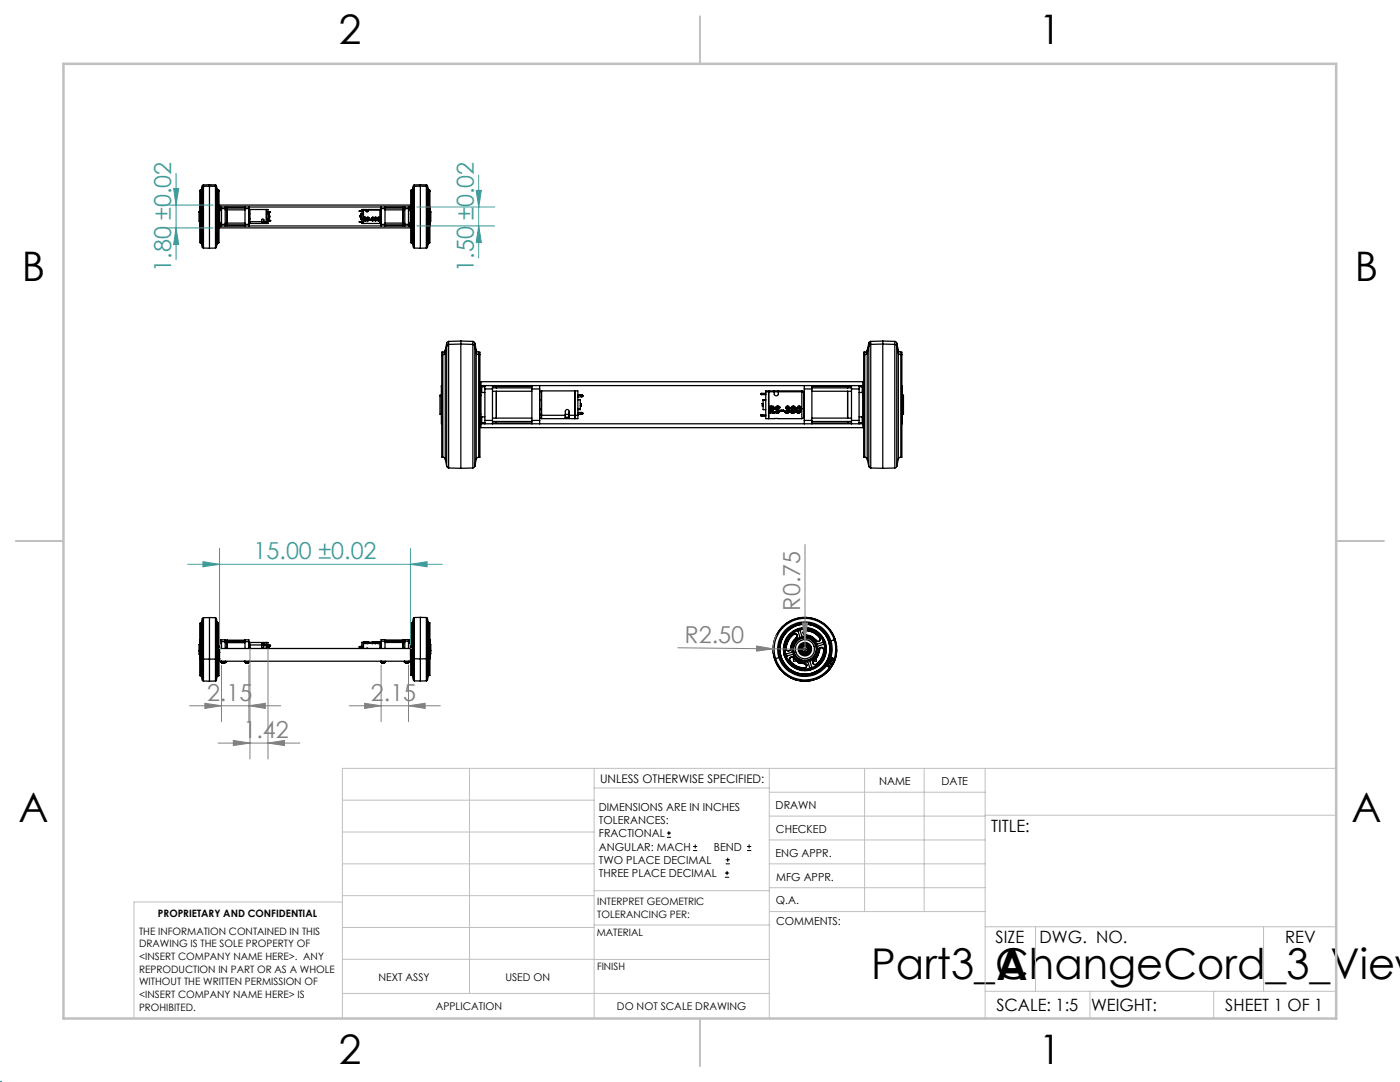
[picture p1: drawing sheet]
<svg xmlns="http://www.w3.org/2000/svg" width="279mm" height="216mm" viewBox="0 0 279 216" stroke-linecap="round" stroke-linejoin="round" font-family="sans-serif">
<g fill="none" stroke="#000" stroke-width=".25">
<path d="M39.9 38.2v10.2h.1M39.9 38.2h.1M40 38l-.1 .2M40 38.2v10.2M40 38v.2M40.3 37.7l-.3 .3M40.3 38l-.3 .2M40.3 38v10.6M40.3 37.7v.3M40.4 37.4v12M40.4 37v.4M40.4 37l-.1 .7"/>
<path d="M40.4 37.4l-.1 .6M40.6 36.9l-.2 .1M40.6 37.2l-.2 .2M40.6 37.2v12.3M40.6 36.9v.3M41.8 37.1v12.4M41.8 36.9v.2M41.8 36.9h1.2M41.8 36.9h-1.2M41.8 37.1l1.2 .1M41.8 37.1l-1.2 .1M43 36.9l.2 .1"/>
<path d="M43 37.2l.2 .2M43 37.2v12.3M43 36.9v.3M43.2 37.4v12M43.2 37v.4M43.2 37l.1 .7M43.2 37.4l.1 .6M43.3 37.7l.3 .3M43.3 38l.3 .2M43.3 38v10.6M43.3 37.7v.3M43.6 38h.1v.2"/>
<path d="M43.6 38.2v10.2M43.6 38v.2M43.6 38.2h.1M43.7 38.2v10.2h-.1M82 38.2v10.2h.1M82 38.2h.1M82.1 38h-.1v.2M82.1 38.2v10.2M82.1 38v.2M82.4 37.7l-.3 .3M82.4 38l-.3 .2M82.4 38v10.6"/>
<path d="M82.4 37.7v.3M82.5 37.4v12M82.5 37v.4M82.5 37l-.1 .7M82.5 37.4l-.1 .6M82.7 36.9l-.2 .1M82.7 37.2l-.2 .2M82.7 37.2v12.3M82.7 36.9v.3M83.9 37.1v12.4M83.9 36.9v.2M83.9 36.9h1.2"/>
<path d="M83.9 36.9h-1.2M83.9 37.1l1.2 .1M83.9 37.1l-1.2 .1M85.1 36.9l.2 .1M85.1 37.2l.2 .2M85.1 37.2v12.3M85.1 36.9v.3M85.3 37.4v12M85.3 37v.4M85.3 37l.1 .7M85.3 37.4l.1 .6M85.4 37.7l.3 .3"/>
<path d="M85.4 38l.3 .2M85.4 38v10.6M85.4 37.7v.3M85.7 38l.1 .2M85.7 38.2v10.2M85.7 38v.2M85.7 38.2h.1M85.8 38.2v10.2h-.1M39.7 42.3v1.8h.2M39.7 42.3h.2M39.9 42.3h-.2M39.9 41.4v3.7"/>
<path d="M39.9 41.4h.1M39.9 41.3v.1M40 48.4l.3 .2M40.3 48.6l.1 .8M40.4 49.4l.2 .1M40.6 49.5h1.2M43 49.5h-1.2M43.2 49.4l-.2 .1M43.3 48.6l-.1 .8M43.6 48.4l-.3 .2M43.7 45.1h.1M43.7 41.3h.1"/>
<path d="M43.7 41.4v3.7M43.7 41.4h.1M43.7 44.1h.1M43.7 42.3h.1M43.7 41.3v.1M43.8 41.4v3.6M43.8 41.4v-.5h38.1v.5M43.8 45v.5h38.1v-.5M43.8 45.1h38.1M43.8 41.3h38.1M43.8 45h.4M43.8 41.4h.4"/>
<path d="M43.9 44.4v.6zM43.9 41.4v.6M43.9 44.4h.3M43.9 42h.3M43.9 41.4h.3M44.2 41.3v3.8M44.2 41.6h.7M44.2 44.8h.7M44.9 41.3v3.8M44.9 45h4M44.9 44.9h4M44.9 44.5h4"/>
<path d="M44.9 41.9h4M44.9 41.5h4M44.9 41.4h4M45.3 44.9v.1zM45.3 41.9v2.6M45.3 41.4v.1zM48.9 41.3v3.8M48.9 41.6h.8M48.9 44.8h.8M49.7 44.1v.3l.2 .2M49.7 42.7h.1M49.7 43.7h.1"/>
<path d="M49.7 44.1l.2 .1M49.7 43.6h.1M49.7 41.3v3.8M49.9 41.8l-.2 .1v2.2M49.9 41.8h3.6v2.4M49.9 41.8v2.4M49.9 44.2v.4M49.9 44.2h2.3M52.2 44.5h.4M52.2 44.2v.3M52.2 44.2h.4M52.6 43.9v.3"/>
<path d="M52.6 43.9a.22 .22 0 0 0-.2-.2 .22 .22 0 0 0-.2 .2v.3M52.6 44.2v.2M52.6 44.2v.3M52.6 44.4v.1M52.6 44.4l-.4 .1M52.6 44.2h.9M53.2 41.8v2.8M53.5 44.2v.4h-3.6M53.5 42.7h.2v.9M53.5 42.3h.4M53.5 42.2h.4M53.5 44h.4"/>
<path d="M53.5 43.6h.2M53.7 43.6v.1h-.2M53.7 43.1l.1 .2M53.7 43.3h.1M53.8 44.1h.1zM53.8 44.1h.1M53.8 42.3h.1M53.8 43.3h.1M53.9 44l.1 .1M53.9 44h.1M53.9 44v.2h-.4M53.9 42.3h.1"/>
<path d="M53.9 42.2l.1 .1M53.9 42.2v.1M54 42.3l-.5 .1M71.7 42.1l.1 .1M71.7 44.3h.1M71.7 44.2l.1 .1M71.8 42.1h.1zM71.8 44.2l.1 .1zM71.8 42.2h.4M71.8 42.2h.1M71.8 44.3h.1M71.8 44.3h.4"/>
<path d="M71.9 43.1l.1 .2M71.9 43.1h.1M72 42.7v1h.2M72 42.7h.2M72 42.7h.1M72.2 41.9v2.7h.9M72.2 42.1h-.5M72.2 44.2h-.5M72.2 41.9h3.6M72.5 41.8v2.8M72.7 44h.1M72.7 43.7h.1"/>
<path d="M72.7 43.7l.2 .3M72.7 43.6h.1M72.7 43.7v.3M72.8 43.5l-.1 .1M72.8 43.5h.2M72.8 43.5h.1M72.9 43.7l.2 .3h-.2M72.9 43.7h.1M72.9 44h.1M73 43.5l-.3 .1M73 43.5h.1M73.1 44.6h2.7"/>
<path d="M73.1 41.8a.25 .25 0 0 1 .3 0 .25 .25 0 0 1 0 .4 .25 .25 0 0 1-.3 0zM73.1 43.5l-.2 .2M73.1 43.5l-.4-.2-.1 .7h.1M73.1 41.8h-.9v.1M73.1 43.9l.3 .1M73.2 43.5l.3-.2 .1 .1-.1 .1M73.2 43.5v.1M73.2 43.6h.1M73.2 43.5h.1M73.2 43.6l.1 .1M73.3 43.5l.3 .4M73.3 43.7l.1 .2"/>
<path d="M73.3 43.5h.1M73.3 43.7h.1M73.4 44h.1M73.4 43.4l-.1 .1M73.4 43.4l.1 .1M73.4 43.4h.1M73.4 43.9h-.3M73.4 43.9h.1M73.5 41.8h2.3M73.5 43.5h.1M73.6 43.9l-.2 .1M73.7 43.7l.3 .1-.3 .1z"/>
<path d="M74 43.9h.1M74.1 43.9l.2 .1M74.3 43.5h-.1a.22 .22 0 0 1 .2-.2 .22 .22 0 0 1 .2 .2M74.3 43.7l.2 .1M74.3 43.5h.1M74.3 44h.1M74.4 43.4l-.1 .1M74.4 43.4l.1 .1M74.4 43.4h.1M74.5 43.8l-.4 .1M74.5 43.5l-.2 .2M74.5 43.5h.1"/>
<path d="M74.5 43.8h.1M74.5 43.7l.1 .2-.3 .1M74.5 43.7h.1M74.6 43.5l-.1 .2M74.7 43.9l.2 .1M74.8 43.6v.1M74.8 43.6h.1M74.8 43.7l-.1 .2M74.8 43.7h.1M74.8 43.9h.1M74.9 43.5h.1M74.9 43.5h.2"/>
<path d="M74.9 44h.1M74.9 43.7l.1 .1M74.9 43.7l-.1 .2M74.9 43.7h.1M75 43.4l.1 .1M75 43.4l-.1 .1M75 43.4h.1M75 43.8h.1M75 43.8l-.2 .1M75.1 43.7l.1 .1M75.1 43.5h.1M75.1 43.7h.1"/>
<path d="M75.2 43.8l-.3 .2M75.2 43.5l-.1 .2M75.2 43.5a.2 .2 0 0 0-.3-.2 .2 .2 0 0 0-.1 .3M75.3 43.8l.2 .2M75.3 43.8h.1M75.4 43.8h.1M75.5 44h.1M75.5 43.5l-.1 .3M75.5 43.5h.1M75.6 43.4v.2M75.6 43.4l-.1 .1M75.6 43.4h.1"/>
<path d="M75.6 43.6h.1M75.6 43.6v.3l-.2-.1M75.8 43.6l-.1 .3-.2 .1M75.8 43.6a.23 .23 0 0 0-.2-.3 .23 .23 0 0 0-.3 .2v.3M75.8 43.6l-.1 .4h-.2M75.8 43.6h.1M75.8 41.8l.2 .3M75.8 41.9l.2 .2M75.8 41.9v2.7M75.8 41.8v.1M76 42.1v2.3l-.2 .2M76 43.7h.1"/>
<path d="M76 42.7h.1M76.1 41.3v3.8M76.1 41.6h.7M76.1 44.8h.7M76.8 41.3v3.8M76.8 45h4M76.8 44.9h4M76.8 44.5h4M76.8 41.9h4M76.8 41.5h4M76.8 41.4h4M80.4 41.4v.1z"/>
<path d="M80.4 41.9v2.6M80.4 44.9v.1zM80.8 41.3v3.8M80.8 41.6h.7M80.8 44.8h.7M81.5 41.3v3.8M81.5 45h.4M81.5 44.4h.3M81.5 42h.3M81.5 41.4h.3M81.5 41.4h.4M81.8 44.4v.6z"/>
<path d="M81.8 41.4v.6M81.9 41.4v3.6M81.9 44.1h.1M81.9 42.3h.1M82 45.1h.1M82 41.3h.1M82 41.4v3.7M82 41.4h.1M82 41.3v.1M82.1 48.4l.3 .2M82.4 48.6l.1 .8M82.5 49.4l.2 .1"/>
<path d="M82.7 49.5h1.2M85.1 49.5h-1.2M85.3 49.4l-.2 .1M85.4 48.6l-.1 .8M85.7 48.4l-.3 .2M85.8 45.1h.1M85.8 41.3h.1M85.8 41.4h.1M85.8 42.3h.2M85.8 41.4v3.7M85.8 41.3v.1M86 42.3v1.8h-.2"/>
<path d="M87.8 79v3.7h.3M87.8 79h.3M88.1 78.8l-.3 .2M88.1 77.1l.1 7.5M88.1 77.1h.1M88.2 70.8v20.4h.2M88.2 76.9l-.1 .2M88.2 70.8h.2M88.4 70.3h-.2v.5M88.4 70.8v20.4M88.4 70.3v.5M88.9 69.9l-.2 .3-.3 .1"/>
<path d="M88.9 70.4l-.2 .3-.3 .1M88.9 70.4v21.2M88.9 69.9v.5M89.1 69v24.1M89.1 68.5v.5M89.1 68.5l-.2 1.4M89.1 69l-.2 1.4M89.5 68.1l-.4 .4M89.5 68.7l-.4 .3M89.5 68.7v24.7M89.5 68.1v.6M92 68.7v24.8"/>
<path d="M92 68.1v.6M92 68.1h2.4M92 68.1h-2.5M92 68.7h2.4M92 68.7h-2.5M94.4 68.1l.4 .4M94.4 68.7l.4 .3M94.4 68.7v24.7M94.4 68.1v.6M94.8 69v24.1M94.8 68.5v.5M94.8 68.5l.2 1.4"/>
<path d="M94.8 69l.2 1.4M95 69.9l.2 .3 .3 .1M95 70.4l.2 .3 .3 .1M95 70.4v21.2M95 69.9v.5M95.5 70.3h.3v.5M95.5 70.8v20.4M95.5 70.3v.5M95.5 70.8h.3M95.8 70.8v20.4h-.3M95.8 76.9h.1M95.8 77.1h.1"/>
<path d="M95.8 77.1v7.5M95.8 76.9v.2M95.8 78.8h.2M95.8 79h.2M96 77.1v7.3M96 76.9h76.2M96 77.1v-.9h76.2v.9M96 77.1h.8M96.1 77.2v1.1zM96.1 78.3h.7M96.8 77.6h1.5M96.8 76.9v7.7"/>
<path d="M98.3 77.1h7.9M98.3 78.1h7.9M98.3 77.4h7.9M98.3 76.9v7.7M99.1 78.1v5.3M99.1 77.1v.3M106.2 77.6h1.5M106.2 76.9v7.7M107.7 79.8h.1M107.7 76.9v7.7M108.1 78h-.2l-.2 .3v4.2M108.1 78h7.2v4.9"/>
<path d="M108.1 78v4.9M114.7 78v5.5M115.3 79.8h.5v1.7M115.3 78.8h.8M115.3 78.9h.8M116 79h.2M116.1 78.8l.2 .1-.1 .3h-.9M116.1 78.9l.2 .1M116.1 78.8v.1M151.8 78.6l.2 .1M152 78.5l.2 .1zM152 78.7h.8"/>
<path d="M152 78.7h.1M152.3 79.8v1.9h.5M152.3 79.8h.5M152.8 78.2v5.3h7.2M152.8 78.5l-1 .1M152.8 78.2h7.2M152.8 79.8h-.5M153.4 78v5.5M154.5 78a.67 .67 0 0 0 .4 1h.2a.75 .75 0 0 0 .2-1M154.5 78h.8M154.5 78h-1.7v.2M155.3 78h4.7"/>
<path d="M160 78l.4 .2v.3M160 78.2l.4 .1v.2M160 78.2v5.3M160 78v.2M160.4 78.5v4.8l-.4 .2M160.4 79.8h.1M160.5 77.6h1.5M160.5 76.9v7.7M162 77.1h7.9M162 78.1h7.9M162 77.4h7.9M162 76.9v7.7"/>
<path d="M169.2 77.1v.3M169.2 78.1v5.3M169.9 77.6h1.5M169.9 76.9v7.7M171.4 78.3h.7M171.4 76.9v7.7M172.1 77.2v1.1zM172.2 77.1v7.3M172.2 78.8h.1M172.2 77.1l-.8 .1M172.2 79h.1M172.3 77.1l.1 7.5"/>
<path d="M172.3 77.1h.1M172.4 70.8v20.4h.2M172.4 76.9l-.1 .2M172.4 70.8h.2M172.6 70.3h-.2v.5M172.6 70.8v20.4M172.6 70.3v.5M173.1 69.9l-.2 .3-.3 .1M173.1 70.4l-.1 .2-.4 .2M173.1 70.4v21.2M173.1 69.9v.5M173.4 69v24.1"/>
<path d="M173.4 68.5v.5M173.4 68.5l-.3 1.4M173.4 69l-.3 1.4M173.8 68.1l-.3 .2-.1 .2M173.8 68.7l-.4 .3M173.8 68.7v24.7M173.8 68.1v.6M176.2 68.7v24.8M176.2 68.1v.6M176.2 68.1h2.4M176.2 68.1h-2.4M176.2 68.7h2.4"/>
<path d="M176.2 68.7h-2.4M178.6 68.1l.3 .2 .1 .2M178.6 68.7l.4 .3M178.6 68.7v24.7M178.6 68.1v.6M179 69v24.1M179 68.5v.5M179 68.5l.3 1.4M179 69l.3 1.4M179.3 69.9l.2 .3 .3 .1M179.3 70.4v.2l.5 .2M179.3 70.4v21.2"/>
<path d="M179.3 69.9v.5M179.8 70.3h.2v.5M179.8 70.8v20.4M179.8 70.3v.5M179.8 70.8h.2M180 70.8v20.4h-.2M180 76.9v.2M180 77.1h.1M180 78.8l.3 .2M180 77.1v7.5M180 79h.3M180.3 79v3.7h-.3"/>
<path d="M88.4 91.2l.3 .1 .2 .3M88.9 91.6l.2 1.5M89.1 93.1l.4 .3M89.5 93.4l2.5 .1M94.4 93.4l-2.4 .1M94.8 93.1l-.4 .3M95 91.6l-.2 1.5M95.5 91.2l-.3 .1-.2 .3M95.8 84.6h.1M95.8 82.7h.2M96 84.6h76.2M96 84.4v.9h76.2v-.9"/>
<path d="M96 84.4h.8M96.1 83.2v1.1M96.1 84.3h.7M96.1 83.2h.7M96.8 83.9h1.5M98.3 84.1h7.9M98.3 83.4h7.9M98.3 84.4h7.9M99.1 84.1v.3M106.2 83.9h1.5M107.7 82.5v.8l.4 .2M107.7 81.7h.1"/>
<path d="M107.7 82.5l.4 .4M107.7 81.5h.1M108.1 82.9v.6M108.1 82.9h4.7M112.8 83.4l.3 .1 .5-.1M112.8 82.9v.5M112.8 82.7h.8M113.6 82.1v.8M113.6 82.1a.39 .39 0 0 0-.4-.4 .39 .39 0 0 0-.4 .4v.8M113.6 82.7v.5M113.6 82.1v.6M113.6 82.9v.5"/>
<path d="M113.6 83.2v.2M113.6 83.2h-.8v.2M113.6 82.9h1.7M115.3 82.9v.6h-7.2M115.3 82.4h.8M115.3 82.3h.8M115.3 81.5h.5M115.8 81.5v.2h-.5M115.8 80.5h.2v.4M115.8 80.9h.2M116 82.5h.2M116 80.9l-.2 .1"/>
<path d="M116.1 82.4l.2 .1M116.1 82.3l.2 .1-.1 .3h-.9M116.1 82.3v.1M151.8 82.9h.2M152 82.8l.2 .1zM152 82.9v.1M152 82.9h.8M152 83h.8M152.1 80.5v.5h.2M152.1 80.5h.1M152.1 80.5h.2M152.8 82.8h-.9l-.1 .2h.2"/>
<path d="M153.8 82.4h.1M153.8 81.8h.1M153.8 81.8v.6M153.9 81.8l.3 .6M153.9 81.6h.1M153.9 81.8h.1M154 81.3l-.1 .3M154 81.3l.3 .1M154 81.3h.1M154.2 81.8l.3 .6h-.3M154.2 81.8h.1M154.2 82.4h.1"/>
<path d="M154.3 81.4l-.2 .2h-.2M154.3 81.4h.1M154.6 81.4l-.4 .4M154.6 81.4a.63 .63 0 0 0-.9-.4l-.2 1.4h.3M154.6 81.4l-.2 .3-.2 .1M154.6 82.2l.5 .2M154.8 81.4a.44 .44 0 0 1 .4-.4 .44 .44 0 0 1 .4 .2l-.2 .2M154.8 81.4l.1 .2M154.8 81.4h.1M154.9 81.6h.1M154.9 81.6l.2 .2M155.1 81.4l.4 .7"/>
<path d="M155.1 81.8l.2 .3M155.1 81.4h.1M155.1 81.8h.1M155.1 82.4h.1M155.2 81.2l-.1 .2M155.2 81.2l.2 .2M155.2 81.2h.1M155.3 82.1l-.2 .1-.3-.1-.2 .1M155.3 82.1h.1M155.4 81.4h.1M155.5 82.1l-.1 .2-.3 .1M155.9 81.8h.5v.3h-.6z"/>
<path d="M156.4 82.1h.1M156.6 82h.3l.1 .2 .3-.2M156.6 82l.1 .3 .4 .1M156.6 82l.2 .4h.3M157 81.8l.3 .2M157 81.4h.1M157.1 82.4h.1M157.2 81.2l-.2 .2M157.2 81.2l.1 .2M157.2 81.2h.1M157.3 82h.1M157.3 81.4l-.3 .4"/>
<path d="M157.3 81.4h.1M157.3 81.7l.3 .3M157.3 81.7h.1M157.6 82a.43 .43 0 0 1-.5 .4M157.6 81.4l-.3 .3M157.6 81.4a.39 .39 0 0 0-.5-.4 .39 .39 0 0 0-.3 .4h.2M157.6 82l-.3 .4h-.2M157.7 82.1l.2 .3h.3M157.7 82.1l.2 .2 .3 .1M157.9 81.6a.4 .4 0 0 1 .1-.6 .4 .4 0 0 1 .6 .2 .4 .4 0 0 1-.1 .5M157.9 81.6l.1 .1M157.9 81.6h.1"/>
<path d="M158 82.1h.1M158 81.7l-.3 .4M158 81.7h.1M158.2 81.4h.1M158.2 82.4h.1M158.3 81.8l.2 .2M158.3 81.8l-.3 .3M158.3 81.8h.1M158.3 81.2l.2 .2M158.3 81.2l-.1 .2M158.3 81.2h.1M158.5 81.4h.1"/>
<path d="M158.5 81.4l-.1 .2-.2-.2M158.5 82h.1M158.5 82l-.3 .2-.2-.1M158.5 81.7l.2 .3M158.5 81.7h.1M158.7 82a.44 .44 0 0 1-.5 .4M158.7 82l-.1 .3-.4 .1M158.9 82l.1 .3 .3 .1M158.9 82h.1M159.2 82h.1M159.3 82.4h.1M159.4 81.3l-.2 .7"/>
<path d="M159.4 81.3h.1M159.5 81.2l.1 .3M159.5 81.2l-.1 .1M159.5 81.2h.1M159.6 81.5h.1M159.6 81.5l-.2 .7h-.2v-.2M159.9 81.6l-.1 .5-.5 .3M159.9 81.6a.46 .46 0 0 0-.4-.6 .46 .46 0 0 0-.5 .4l-.1 .6M159.9 81.6l-.2 .6-.4 .2M159.9 81.6h.1M160.4 81.7h.1M160.5 83.9h1.5"/>
<path d="M162 84.1h7.9M162 83.4h7.9M162 84.4h7.9M169.2 84.1v.3M169.9 83.9h1.5M171.4 84.3h.7M171.4 83.2h.7M171.4 84.4h.8M172.1 83.2v1.1M172.2 82.7h.1M172.6 91.2l.3 .1 .2 .3M173.1 91.6l.3 1.5"/>
<path d="M173.4 93.1l.4 .3M173.8 93.4l2.4 .1M178.6 93.4l-2.4 .1M179 93.1l-.4 .3M179.3 91.6l-.3 1.5M179.8 91.2l-.3 .1-.2 .3M39.7 129.9v.6h.2M39.7 129.9h.2M39.9 128.6h-.2v1.3M39.9 130.2v1.3M39.9 130.2h.1M39.9 131.2v3.6h.1"/>
<path d="M39.9 127.7v2.5M39.9 131.2h.1M40 134.8l.3 .2M40 131.2h.3M40 124.4h-.1v6.8M40 124.4v6.8M40 131.2v3.6M40.3 124.1l-.3 .3M40.3 124.1v7.1M40.3 131.2v3.8M40.3 135l.1 .7M40.3 131.2l.1 .2"/>
<path d="M40.4 135.7l.2 .2M40.4 131.4l.2 .1M40.4 123.4v8M40.4 131.4v4.3M40.4 123.4l-.1 .7M40.6 123.3l-.2 .1M40.6 123.3v8.2M40.6 131.5v4.4M40.6 135.9h1.2M40.6 131.5h2.4M41.8 123.2v12.7M41.8 123.2l-1.2 .1"/>
<path d="M41.8 123.2l1.2 .1M43 123.3l.2 .1M43 123.3v8.2M43 131.5v4.4M43 135.9h-1.2M43.2 135.7l-.2 .2M43.2 131.4l-.2 .1M43.2 123.4v8M43.2 131.4v4.3M43.2 123.4l.1 .7M43.3 124.1l.3 .3M43.3 124.1v7.1"/>
<path d="M43.3 131.2v3.8M43.3 135l-.1 .7M43.3 131.2l-.1 .2M43.6 134.8l-.3 .2M43.6 131.2h-.3M43.6 124.4h.1v6.8M43.6 124.4v6.8M43.6 131.2v3.6M43.6 131.2h.1M43.7 127.7h.1M43.7 131.5h.1M43.7 131.2v2.9a.53 .53 0 0 1-.1 .7"/>
<path d="M43.7 127.7v2.5M43.7 130.2v1.3M43.7 130.2h.1M43.7 128.6h.1M43.7 130.5h.1M43.7 129.9h.1M43.8 129.4v2.5h38.1v-2.5M43.8 129.4h38.1M43.9 128.1v.3M43.9 128.1h.3M43.9 127.8v.6M43.9 127.8v.3"/>
<path d="M43.9 128.4h.3M43.9 127.8h.3M44.1 132v.1M44.1 132h.1M44.1 132.1l.3 .2M44.1 132.1l.2 .1M44.1 132h.9M44.1 132.1h.1M44.2 131.9l-.1 .1M44.2 127.7h-.4v1.7M44.2 129.4v-1.7h.7v1.7M44.2 128h.7"/>
<path d="M44.2 132.2l.1 .1M44.3 132.2l.1 .1M44.3 132.2h.1M44.3 132.3h.1M44.4 132.3h.1M44.5 132.3h.1M44.6 132.3h.1M44.6 132.2h.1M44.6 132.2v.1M44.7 132.3h.1M44.7 132.2v.1M44.7 132.2h.1"/>
<path d="M44.9 127.7h4M44.9 127.9h4M44.9 128.2h4M44.9 128.1h4M45 131.9v.1M45 132.1h.1M45 132v.1M45 132.1l-.2 .2M45 132h.1M45.3 128.2v1.2M45.3 127.7v.2M48.8 132h.1"/>
<path d="M48.8 132v.1M48.8 132l.1 .1M48.8 132.1l.3 .2M48.8 132h.9M48.9 132.1l.1 .1M48.9 132.1h.8M48.9 128h.8M49 132.2l.1 .1M49 132.2h.1M49.1 132.3h.1M49.2 132.3h.1M49.3 132.3h.1"/>
<path d="M49.3 132.2h.1M49.3 132.2v.1M49.4 132.3h.1M49.4 132.2v.1M49.4 132.2h.1M49.7 131.9v.1M49.7 129.1h.1M49.7 128.8v.6v-1.7h-.8v1.7M49.7 129.3h.1M49.7 132v.1M49.7 132.1l-.2 .2M49.7 132h.1"/>
<path d="M49.9 128.2l-.2 .1v.5M49.9 128.7l-.2 .1M49.9 128.2h3.6v.5M49.9 128.7v.7M49.9 128.2v.5M49.9 128.7h2.3M52.2 128.7v.4M52.2 128.4v.3M52.2 128.4h.1M52.2 128.4l.2-.1 .2 .1M52.2 128.7h.4M52.6 128.7v.5l-.2 .1-.2-.2"/>
<path d="M52.6 128.4v.3M52.6 128.4h-.4M52.6 128.7h.9M53.2 128.2v1.2M53.5 128.7v.7M53.5 128.7l.5 .1M53.5 129.1h.2v.2M53.5 129.3h.2M53.5 128.9h.4M53.7 129.3v.1M53.8 128.8h.1M53.9 128.9h.1"/>
<path d="M54 128.8l-.1 .1M71.8 129.1h.1M71.8 129l-.1 .2 .3 .1M71.8 129h.1M71.8 129l-.1 .1M71.8 129h.4M72 129v.4M72.5 128.2v1.2M72.7 128.2h.1M72.7 128.2l-.1 .2 .1-.1M72.7 128.3h.1M72.7 128.3l.4 .1"/>
<path d="M72.7 128.2h.3M72.8 128.2h-.1M72.8 128.2h.2M72.8 128.2h.1M72.9 128.3l.2 .1M72.9 128.3h.1M73 128.2h.1l-.2 .1M73 128.2h.1M73.1 129.4h.3zM73.2 128.3l.2 .1M73.2 128.2h.1M73.2 128.2l.2 .1"/>
<path d="M73.2 128.3h.1M73.3 128.2h.1M73.3 128.2h-.1M73.3 128.2h.2M73.4 128.4h.1M73.4 128.2h-.1M73.4 128.2h.2M73.4 128.2h.1M73.4 128.3v.1M73.4 128.3h.1M73.5 128.2h.1M73.5 128.2l.1 .1-.2 .1-.3-.1h.1"/>
<path d="M73.7 128.3h.3zM73.7 128.3h.1M74.3 128.3l.1 .1M74.3 128.3h.1M74.3 128.2h.2M74.3 128.2l.2 .1M74.3 128.2h.1M74.4 128.4h.1M74.4 128.2h.2M74.4 128.2h-.2h.1M74.4 128.2h-.1M74.4 128.2h.1"/>
<path d="M74.5 128.3l-.1 .1M74.5 128.3h.1M74.5 128.2h.1M74.5 128.2l.1 .1-.3 .1-.2-.1h.2M74.6 128.2h-.1M74.8 128.2l-.1 .1M74.8 128.3l.1 .1M74.8 128.3h.2M74.8 128.3h.1M74.8 128.2h.1M74.9 128.2h.1M74.9 128.4h.1"/>
<path d="M75 128.2h.2h-.1M75 128.2h-.2M75 128.2h.1M75 128.2h-.1M75 128.3l-.1 .1M75 128.3h.1M75.1 128.2l.1 .1-.3 .1-.2-.1M75.1 128.2h.1M75.3 128.2h.1M75.3 128.2v.1M75.4 128.3l.1 .1M75.5 128.4h.1"/>
<path d="M75.6 128.2h.2M75.6 128.2h-.3M75.6 128.2l-.2 .1M75.6 128.2h.1M75.6 128.2l-.1 .2M75.8 128.2l-.3 .2-.2-.1M75.8 128.2l.2 .1v1.1l.1-1.8h.7v1.8M75.8 128.2h-3.6v1.2M75.8 128.2v1.2M76 132v.1M76 132h.1M76 132.1l.2 .2"/>
<path d="M76 132h.9M76 132.1h.1M76 132.1l.2 .1M76 132.1h.9M76 129h.1M76.1 128h.7M76.2 132.2h.1M76.2 132.2l.1 .1M76.3 132.3h.1M76.4 132.3h.1M76.5 132.2h.1M76.5 132.2l-.1 .1"/>
<path d="M76.5 132.3h.1M76.5 132.2v.1M76.6 132.3h.1M76.6 132.2v.1M76.6 132.2h.1M76.8 127.7h4M76.8 127.8h4M76.8 128.2h4M76.8 128h4M76.9 131.9v.1M76.9 132.1l-.2 .2M76.9 132v.1"/>
<path d="M76.9 132h.1M80.4 127.7v.1zM80.4 128.2v1.2M80.7 132v.1M80.7 132h.1M80.7 132.1l.3 .2M80.7 132.1l.2 .1M80.7 132.1h.9M80.7 132h.9M80.7 132.1h.1M80.8 131.9l-.1 .1M80.8 129.4v-1.8h.7v1.8"/>
<path d="M80.8 128h.7M80.9 132.2h.1M80.9 132.2l.1 .1M81 132.3h.1M81.1 132.3h.1M81.2 132.2h.1M81.2 132.2l-.1 .1M81.2 132.2v.1M81.2 132.3h.1M81.3 132.3h.1M81.5 127.7h.4v1.7M81.5 128.3h.3"/>
<path d="M81.5 128h.4M81.6 131.9v.1M81.6 132.1l-.2 .2M81.6 132v.1M81.6 132h.1M81.9 128l-.1-.3v.6M81.9 128l-.1 .3M81.9 128.6h.1M81.9 130.5h.1M81.9 129.8h.1M82 127.6h.1M82 131.4h.1"/>
<path d="M82 131.1v3.7h.1M82 127.6v2.5M82 130.1v1.3M82 130.1h.1M82 131.1h.1M82.1 134.8l.3 .2M82.1 131.1l.3 .1M82.1 124.3h-.1v6.8M82.1 124.3v6.8M82.1 131.1v3.7M82.4 124.1l-.3 .2M82.4 124.1v7.1"/>
<path d="M82.4 131.2v3.8M82.4 135l.1 .7M82.4 131.2l.1 .2M82.5 135.7l.2 .2M82.5 131.4h.2M82.5 123.4v8M82.5 131.4v4.3M82.5 123.4l-.1 .7M82.7 123.2l-.2 .2M82.7 123.2v8.2M82.7 131.4v4.5M82.7 135.9h1.2"/>
<path d="M82.7 131.4l1.2 .1M83.9 123.2v8.3M83.9 131.5v4.4M83.9 123.2h1.2M83.9 123.2h-1.2M85.1 123.2l.2 .2M85.1 123.2v8.2M85.1 131.4v4.5M85.1 135.9h-1.2M85.1 131.4l-1.2 .1M85.3 135.7l-.2 .2M85.3 131.4h-.2"/>
<path d="M85.3 123.4v8M85.3 131.4v4.3M85.3 123.4l.1 .7M85.4 124.1l.3 .2M85.4 124.1v7.1M85.4 131.2v3.8M85.4 135l-.1 .7M85.4 131.2l-.1 .2M85.7 134.8l-.3 .2M85.7 131.1l-.3 .1M85.7 124.3h.1v6.8M85.7 124.3v6.8"/>
<path d="M85.7 131.1v3.7M85.7 131.1h.1M85.8 131.1v3.7h-.1M85.8 127.6h.1M85.8 131.4h.1M85.8 130.1h.1M85.8 128.6h.2v1.2M85.8 127.6v2.5M85.8 130.1v1.3M85.8 129.8h.2M86 129.8v.7h-.2M154.3 129.5l.3 2"/>
<path d="M154.6 131.5h.1M154.6 131.4v.1M154.8 131.4h-.2M155.5 131.2l-.7 .2M155.6 131.1l-.1 .1M156.5 130.8h.1M156.6 130.8l.1 .2 .3-.1M156.7 131a4.2 4.2 0 0 0 5 2.6M156.8 129.4a.49 .49 0 0 0 .5 .5 .49 .49 0 0 0 .5-.5M156.8 129.4h.1M156.9 130.5l.1 .4M156.9 130.5l-.4 .1 .1 .2"/>
<path d="M156.9 129.4a.46 .46 0 0 0 .4 .5 .46 .46 0 0 0 .5-.5M157 131a3.9 3.9 0 0 0 4.6 2.3M157.6 131.9a3.9 3.9 0 0 0 2.9 1.4M157.7 131.8l-.1 .1M157.7 131.8a3.6 3.6 0 0 0 2.8 1.5M157.8 129.4h.1M157.9 135.3a6.2 6.2 0 0 0 5.5 0M158.2 130.5a2.63 2.63 0 0 0 3 1.5M158.3 126.5a.55 .55 0 0 1 .8 .3M158.3 126.5a3.9 3.9 0 0 0-1.5 2.9M158.3 126.5v.1M158.3 126.6a4.1 4.1 0 0 0-1.4 2.8"/>
<path d="M158.3 126.6a.45 .45 0 0 1 .7 .2M158.3 126.6h.1M158.4 130v.2M158.4 131.3a2.81 2.81 0 0 0 2.1 1.1M158.4 131.3a.44 .44 0 0 0-.7-.1 .44 .44 0 0 0 0 .6M158.4 131.3a.44 .44 0 0 0-.5-.1 .44 .44 0 0 0-.3 .4M158.4 131.3v.6h.7M158.4 130l-1.5 .5M158.4 130.2l.1 .3-1.5 .4M158.4 131.2a2.78 2.78 0 0 0 2.1 1.1M158.4 131.2a.52 .52 0 0 0-.7 0 .52 .52 0 0 0-.1 .7M158.4 131.2v.1"/>
<path d="M158.5 130.5a2.36 2.36 0 0 0 2.6 1.3M158.5 130.2h-.1M158.9 127.3a2.64 2.64 0 0 0-1.1 2.1M158.9 127.3h.1M158.9 127.3a2.94 2.94 0 0 0-1.1 2.1M159 126.8l-.1 .5M159 131.9l.2 .1M159 126.8l.1 .1M159 126.8h.1M159.1 126.8l-.2 .5M159.1 126.8h-.1M159.2 125.6a4.2 4.2 0 0 0-2.6 5"/>
<path d="M159.2 132v.1M159.2 132h.1M159.2 132.1l.3 .2M159.2 125.8a4 4 0 0 0-2.4 4.7M159.2 132.1h.1M159.2 125.9l.5 1.5M159.5 132.2v.1M159.5 132.2h.1M159.5 132.3h.1M159.6 125.5a4.2 4.2 0 0 1 5 2.6M159.6 132.3h.1M159.6 125.7a4 4 0 0 1 4.7 2.4"/>
<path d="M159.6 127.1a2.58 2.58 0 0 0-1.5 3M159.7 125.8l-.5 .1M159.7 125.8l-.2-.4-.4 .2 .1 .3M159.7 132.3l.8 .1M159.7 125.8l.4 1.4M159.7 129.9h-.1M159.7 132.2v.1M159.7 127.4a2.35 2.35 0 0 0-1.3 2.6M159.7 132.3h.1M159.8 132.3h.1M160 129.5h.1M160 129.7v.1"/>
<path d="M160.1 127a2.6 2.6 0 0 1 3 1.6M160.1 129.5l.1 .4 .3 .2M160.1 129.5a.55 .55 0 0 1 .5-.5 .55 .55 0 0 1 .6 .5M160.1 127.2l-.4 .2M160.1 127.2a2.37 2.37 0 0 1 2.7 1.4M160.4 129.5a.19 .19 0 0 1 .2-.2 .19 .19 0 0 1 .2 .2M160.4 129.5a.19 .19 0 0 0 .2 .3 .19 .19 0 0 0 .2-.3M160.4 129.5h.4M160.5 133.3h.1M160.5 130.1h.1M160.5 130.1h.3M160.5 132.3l.5 .4"/>
<path d="M160.5 132.3v.1M160.5 132.4l.4 .3M160.5 132.4l.4 .4M160.5 132.4h.1M160.7 130v.2M160.8 126.8a2.61 2.61 0 0 1 2 1M160.8 126.7v.1M160.8 126.7a2.93 2.93 0 0 1 2.1 1.1M160.8 125.7a4 4 0 0 1 2.9 1.5M160.8 125.7a.51 .51 0 0 0-.5 .5 .51 .51 0 0 0 .5 .6M160.8 125.8a3.6 3.6 0 0 1 2.8 1.4M160.8 125.7v.1"/>
<path d="M160.8 125.8a.44 .44 0 0 0-.5 .4 .44 .44 0 0 0 .5 .5M160.8 125.8a3.6 3.6 0 0 1 2.8 1.5M160.8 125.8l-.4 .2-.1 .3M160.8 130.1h.1M160.8 125.8h.1M160.9 132.7a.44 .44 0 0 1-.4 .6M160.9 132.8v.1M160.9 132.8h.1M161 132.7a.55 .55 0 0 1-.5 .6M161 132.7h-.1M161.1 131.8l.5 1.5M161.2 129.5l-.1 .4-.3 .2"/>
<path d="M161.2 129.5h.1M161.3 129.3a.65 .65 0 0 1-.5 .8 .65 .65 0 0 1-.8-.4M161.3 129.3a.65 .65 0 0 0-.9-.4 .65 .65 0 0 0-.4 .8M161.3 129.3h.1M161.3 129.3a.69 .69 0 0 1-.5 .9 .69 .69 0 0 1-.8-.4M161.3 129.3a.69 .69 0 0 0-.9-.4 .69 .69 0 0 0-.4 .9M161.5 131.7l-.4 .1M161.5 131.7l.5 1.5M161.6 129.2a1.02 1.02 0 0 1-.6 1.3 1.02 1.02 0 0 1-1.3-.6M161.6 129.2a1.02 1.02 0 0 0-1.3-.7 1.02 1.02 0 0 0-.6 1.4M161.7 129.2a1.13 1.13 0 0 1-.7 1.4 1.13 1.13 0 0 1-1.4-.7M161.7 129.2a1.13 1.13 0 0 0-1.4-.7 1.13 1.13 0 0 0-.7 1.4"/>
<path d="M161.7 129.2h-.1M162 133.2l-.4 .1M162 133.2l.1 .3-.4 .1-.1-.3M162.3 131.7a.52 .52 0 0 0-.1 .8 .52 .52 0 0 0 .8 0M162.3 131.7l.1 .1M162.4 131.8a.45 .45 0 0 0-.1 .6 .45 .45 0 0 0 .6 .1M162.8 128.9a2.24 2.24 0 0 1-1.5 2.8 2.24 2.24 0 0 1-2.8-1.5M162.8 128.9a2.24 2.24 0 0 0-2.8-1.5 2.24 2.24 0 0 0-1.5 2.8M162.8 128.8l.1 .2M162.8 128.8v.1M162.9 129a2.37 2.37 0 0 1-1.4 2.7M162.9 127.8h-.1"/>
<path d="M162.9 131.2v.7h-.6l-.1 .3M162.9 132.5h.1M163.2 128.9a2.58 2.58 0 0 1-1.6 3M163.4 129.6a2.78 2.78 0 0 1-1.1 2.1M163.4 129.6h.1M163.5 129.6a2.64 2.64 0 0 1-1.1 2.2M163.5 129.7l-.1 .6-.5 1M163.5 129.7h.1M163.6 127.2l.1 .2M163.6 127.3l.1 .1M163.6 127.3h.1M163.7 127.2v.2"/>
<path d="M163.7 127.2h-.1M163.7 127.4a.44 .44 0 0 1-.2 .5 .44 .44 0 0 1-.6-.1M163.7 127.4h.1M163.7 127.4v.1M163.7 127.4a.5 .5 0 0 1-.2 .6 .5 .5 0 0 1-.7-.2M164.3 128.2l-1.5 .4v.2M164.3 128.2l.1 .4M164.3 128.2l.3-.2 .1 .4-.3 .2M164.4 129.5a.45 .45 0 0 0-.5-.3 .45 .45 0 0 0-.4 .4M164.4 129.5v.2M164.4 129.6a.45 .45 0 0 0-.5-.3 .45 .45 0 0 0-.4 .4M164.4 129.6v.1"/>
<path d="M164.4 129.6h.1M164.4 129.7a3.9 3.9 0 0 1-1.5 2.8M164.4 129.7h.1M164.4 128.6l-1.5 .4M164.4 129.7a3.6 3.6 0 0 1-1.4 2.8M164.4 129.5a.5 .5 0 0 0-.5-.3 .5 .5 0 0 0-.5 .4M164.4 129.5h.1M164.5 128.5a3.9 3.9 0 0 1-2.5 4.7M164.7 128.2h.1M164.7 128.4a4.2 4.2 0 0 1-2.6 5.1M164.7 128.2a4.3 4.3 0 0 1-2.8 5.4 4.3 4.3 0 0 1-5.4-2.8M164.7 128.2a4.3 4.3 0 0 0-5.4-2.8 4.3 4.3 0 0 0-2.8 5.4"/>
<path d="M165.1 132.8l.1-.2-.1 .3h.2v-.1l.2 .1-.2 .2 .2-.2-.3 .1zM165.1 132.9h.1M165.3 132.5h.1M165.4 132.3l.3 .2v-.2l.1 .2zM165.4 132.3h.1M165.6 128a5.2 5.2 0 0 0-6.5-3.4 5.2 5.2 0 0 0-3.5 6.5M165.6 128a5.2 5.2 0 0 1-3.4 6.5 5.2 5.2 0 0 1-6.6-3.4M165.7 131.7l.1 .1h.2l-.1 .3-.1-.2h-.2h.2zM165.8 127.9l-.2 .1M165.8 127.9a5.4 5.4 0 0 1-3.5 6.8 5.4 5.4 0 0 1-6.8-3.5M165.8 127.9a5.4 5.4 0 0 0-6.8-3.6 5.4 5.4 0 0 0-3.5 6.9M165.8 131.9h.1"/>
<path d="M165.9 131.2h.1l-.1 .2h.2v-.2l.2 .2-.1 .2-.1-.3a.16 .16 0 0 1-.1 .2 .16 .16 0 0 1-.2-.1 .16 .16 0 0 1 .1-.2zM166.5 127.7a6.1 6.1 0 0 1-4 7.7 6.1 6.1 0 0 1-7.7-4M166.5 127.7a6.1 6.1 0 0 0-7.7-4 6.1 6.1 0 0 0-4 7.7M166.5 127.7l-.7 .2M166.7 127.6l-.2 .1M166.7 127.6a6.3 6.3 0 0 1-4.1 7.9 6.3 6.3 0 0 1-8-4.1M166.7 127.6a6.3 6.3 0 0 0-8-4.1 6.3 6.3 0 0 0-4.1 7.9M166.7 127.6h.1M166.7 127.6a6.4 6.4 0 0 1-4.1 8 6.4 6.4 0 0 1-8-4.1M166.7 127.6a6.4 6.4 0 0 0-8-4.1 6.4 6.4 0 0 0-4.1 8M167 129.5a6.3 6.3 0 0 1-5.4 6.4 6.3 6.3 0 0 1-7-4.4"/>
<circle cx="160.6" cy="129.5" r=".95"/>
<circle cx="160.6" cy="129.5" r="1.34"/>
<circle cx="160.6" cy="129.5" r="5"/>
<circle cx="160.6" cy="129.5" r="1.9"/>
</g>
<g fill="none" stroke="#000" stroke-width=".2">
<path d="M133.1 167.1h.8M133.1 166.2h.8M133.5 165.8v.9M138.3 169.7h.8M138.3 168.9h.8M138.7 168.5v.8M144.7 175h.8M144.7 174.2h.8M144.8 172.4h.9M144.8 171.6h.9M145.1 173.8v.8M145.2 171.1v.9"/>
<path d="M149.1 169.7h.8M149.1 168.9h.8M149.5 168.5v.8"/>
</g>
<g fill="none" stroke="#808080" stroke-width=".2">
<path d="M160.7 108.7v20.8l-25.4-.2M44.2 132.8v11.2M49.7 132.8v11.2M49.9 129.5v21.9M53.5 129.5v21.9M76.1 132.7v11.3M81.5 132.7v11.3M151 128.9l3.3 .6-3.3 .4zM155 126.6a5.9 5.9 0 0 0-.7 3.6M160.1 124.3h1l-.4 3.3zM37.9 140.8h18.1M40.9 140.3l3.3 .5-3.3 .6z"/>
<path d="M43.5 148.3h16.3M46.6 147.7l3.3 .6-3.3 .5zM49.7 140.8l3.3-.5v1.1zM53.5 148.3l3.3-.6v1.1zM69.7 140.8h18.2M72.8 140.3l3.3 .5-3.3 .6zM81.5 140.8l3.3-.5v1.1z"/>
</g>
<g fill="none" stroke="#3f9c9a" stroke-width=".2">
<path d="M34.6 37.6h1.1l-.6 3.3zM35.1 34.6v17.2M95 38h1.1l-.6 3.3zM95.5 34.9v16.6M32 45.5h10.5M32 40.9h10.5M35.1 45.5l.6 3.3h-1.1zM83.2 41.3h15.5M83.2 45.1h15.5M95.5 45.1l.6 3.3h-1.1zM37.5 112.6h50.8M40.5 112.1l3.3 .5-3.3 .5z"/>
<path d="M43.8 109.4v18.7M81.9 112.6l3.3-.5v1zM81.9 109.4v18.7"/>
</g>
<path d="M43.8 128.1v1.3M81.9 128.1v1.3" fill="none" stroke="#3f9c9a" stroke-width=".2" stroke-dasharray="1.3 .6" stroke-dashoffset=".6" stroke-linecap="butt"/>
<path d="M43.8 129.4h.1M81.9 129.4h.1M0 215.9h.1" fill="none" stroke="#3f9c9a" stroke-width=".2" stroke-dasharray="1.3 .6"/>
<g fill="none" stroke="#c0c0c0" stroke-width=".2">
<path d="M68.3 159.7h50.3M93.7 153.3v44.9M118.6 153.3v49.9M118.6 157.2h34.9M153.5 153.3v49.9M153.5 158.1h43.1M172.5 153.3v28.6M184.4 153.3v28.6M196.6 153.3v49.9M266.7 153.3h-198.4v49.9M68.3 178.7h50.3M68.3 172.4h50.3"/>
<path d="M68.3 166h50.3M68.3 180h-41.6v23.2M118.6 177.7h35M153.5 167.6h43.1M153.5 162.8h43.1M153.5 172.4h43.1M153.5 177.1h43.1M196.6 162.7h70.1M68.3 198.2h85.2M68.3 191.4l85.2 .1M68.3 185.1h50.3M118.6 184.6h35"/>
<path d="M153.6 181.9h43M196.6 197.8h70.1M196.6 184.9h70.1M206.7 184.9v12.9M217.5 197.8v5.4M242.2 197.8v5.4M252.2 184.9v12.9"/>
</g>
<path d="M139.7 3.2v9.5M3.1 107.9h9.6M266.7 107.9h9.5M139.7 203.2v9.6" fill="none" stroke="#c0c0c0" stroke-width=".25"/>
<path d="M12.7 12.7h254v190.5h-254z" fill="none" stroke="#c0c0c0" stroke-width=".5"/>
<g fill="#808080">
<path d="M151 128.9l3.3 .6-3.3 .4z"/>
<path d="M160.1 124.3h1l-.4 3.3z"/>
<path d="M72.8 140.3l3.3 .5-3.3 .6zM81.5 140.8l3.3-.5v1.1z"/>
<path d="M49.7 140.8l3.3-.5v1.1zM40.9 140.3l3.3 .5-3.3 .6z"/>
<path d="M53.5 148.3l3.3-.6v1.1zM46.6 147.7l3.3 .6-3.3 .5z"/>
</g>
<g fill="#3f9c9a">
<path d="M40.5 112.1l3.3 .5-3.3 .5zM81.9 112.6l3.3-.5v1z"/>
<path d="M35.1 45.5l.6 3.3h-1.1zM34.6 37.6h1.1l-.6 3.3z"/>
<path d="M95 38h1.1l-.6 3.3zM95.5 45.1l.6 3.3h-1.1z"/>
</g>
<g font-size="8.5">
<text x="173.9" y="195.4">Part3_ChangeCord_3_View</text>
<text x="198.9" y="195.5">A</text>
</g>
<g font-size="8.1">
<text x="67.6" y="8.9">2</text>
<text x="207.3" y="8.9">1</text>
<text x="4.4" y="56.1">B</text>
<text x="270.4" y="56.1">B</text>
<text x="3.7" y="164.1">A</text>
<text x="269.7" y="164.1">A</text>
<text x="67.6" y="212.4">2</text>
<text x="207.3" y="212.4">1</text>
</g>
<g font-size="4.7" fill="#3f9c9a">
<text x="34.1" y="54.2" transform="rotate(-90 34.1 54.2)">1.80 ±0.02</text>
<text x="94.5" y="54.2" transform="rotate(-90 94.5 54.2)">1.50 ±0.02</text>
<text x="50.6" y="111.6">15.00 ±0.02</text>
</g>
<g font-size="4.7" fill="#808080">
<text x="159.7" y="121.8" transform="rotate(-90 159.7 121.8)">R0.75</text>
<text x="136.6" y="128.3" transform="rotate(1 136.6 128.3)">R2.50</text>
<text x="41.3" y="139.8">2.15</text>
<text x="74" y="139.8">2.15</text>
<text x="48.6" y="147.2">1.42</text>
</g>
<g font-size="3.4">
<text x="197.8" y="166">TITLE:</text>
<text x="198.7" y="188.1">SIZE</text>
<text x="207.5" y="188.1">DWG. NO.</text>
<text x="256.5" y="188.2">REV</text>
<text x="198.8" y="201.7">SCALE: 1:5</text>
<text x="217.7" y="201.8">WEIGHT:</text>
<text x="244.5" y="201.7">SHEET 1 OF 1</text>
</g>
<text font-size="2.4" x="119.8" y="156.2">UNLESS OTHERWISE SPECIFIED:</text>
<g font-size="2.2">
<text x="119.5" y="161.8">DIMENSIONS ARE IN INCHES</text>
<text x="154.8" y="161.4">DRAWN</text>
<text x="175.4" y="156.6">NAME</text>
<text x="187.9" y="156.7">DATE</text>
<text x="119.5" y="164.4">TOLERANCES:</text>
<text x="119.5" y="167.1">FRACTIONAL</text>
<text x="154.9" y="166.3">CHECKED</text>
<text x="119.5" y="169.7">ANGULAR: MACH</text>
<text x="119.5" y="172.4">TWO PLACE DECIMAL</text>
<text x="142.5" y="169.7">BEND</text>
<text x="154.8" y="170.9">ENG APPR.</text>
<text x="119.5" y="175">THREE PLACE DECIMAL</text>
<text x="154.9" y="175.7">MFG APPR.</text>
<text x="154.9" y="180.4">Q.A.</text>
<text x="154.9" y="184.6">COMMENTS:</text>
</g>
<g font-size="2.1">
<text x="75.5" y="195.7">NEXT ASSY</text>
<text x="100.9" y="195.7">USED ON</text>
<text x="86.9" y="201.5">APPLICATION</text>
<text x="123.1" y="201.6">DO NOT SCALE DRAWING</text>
</g>
<g font-size="2">
<text x="31.5" y="182.9">PROPRIETARY AND CONFIDENTIAL</text>
<text x="119.2" y="180.6">INTERPRET GEOMETRIC</text>
<text x="119.2" y="183.1">TOLERANCING PER:</text>
<text x="27.8" y="186.5">THE INFORMATION CONTAINED IN THIS</text>
<text x="27.8" y="189">DRAWING IS THE SOLE PROPERTY OF</text>
<text x="27.8" y="191.6">&lt;INSERT COMPANY NAME HERE&gt;. ANY</text>
<text x="119.1" y="186.7">MATERIAL</text>
<text x="27.8" y="194.1">REPRODUCTION IN PART OR AS A WHOLE</text>
<text x="27.8" y="196.6">WITHOUT THE WRITTEN PERMISSION OF</text>
<text x="119.1" y="193.5">FINISH</text>
<text x="27.8" y="199.1">&lt;INSERT COMPANY NAME HERE&gt; IS</text>
<text x="27.8" y="201.7">PROHIBITED.</text>
</g>
</svg>
